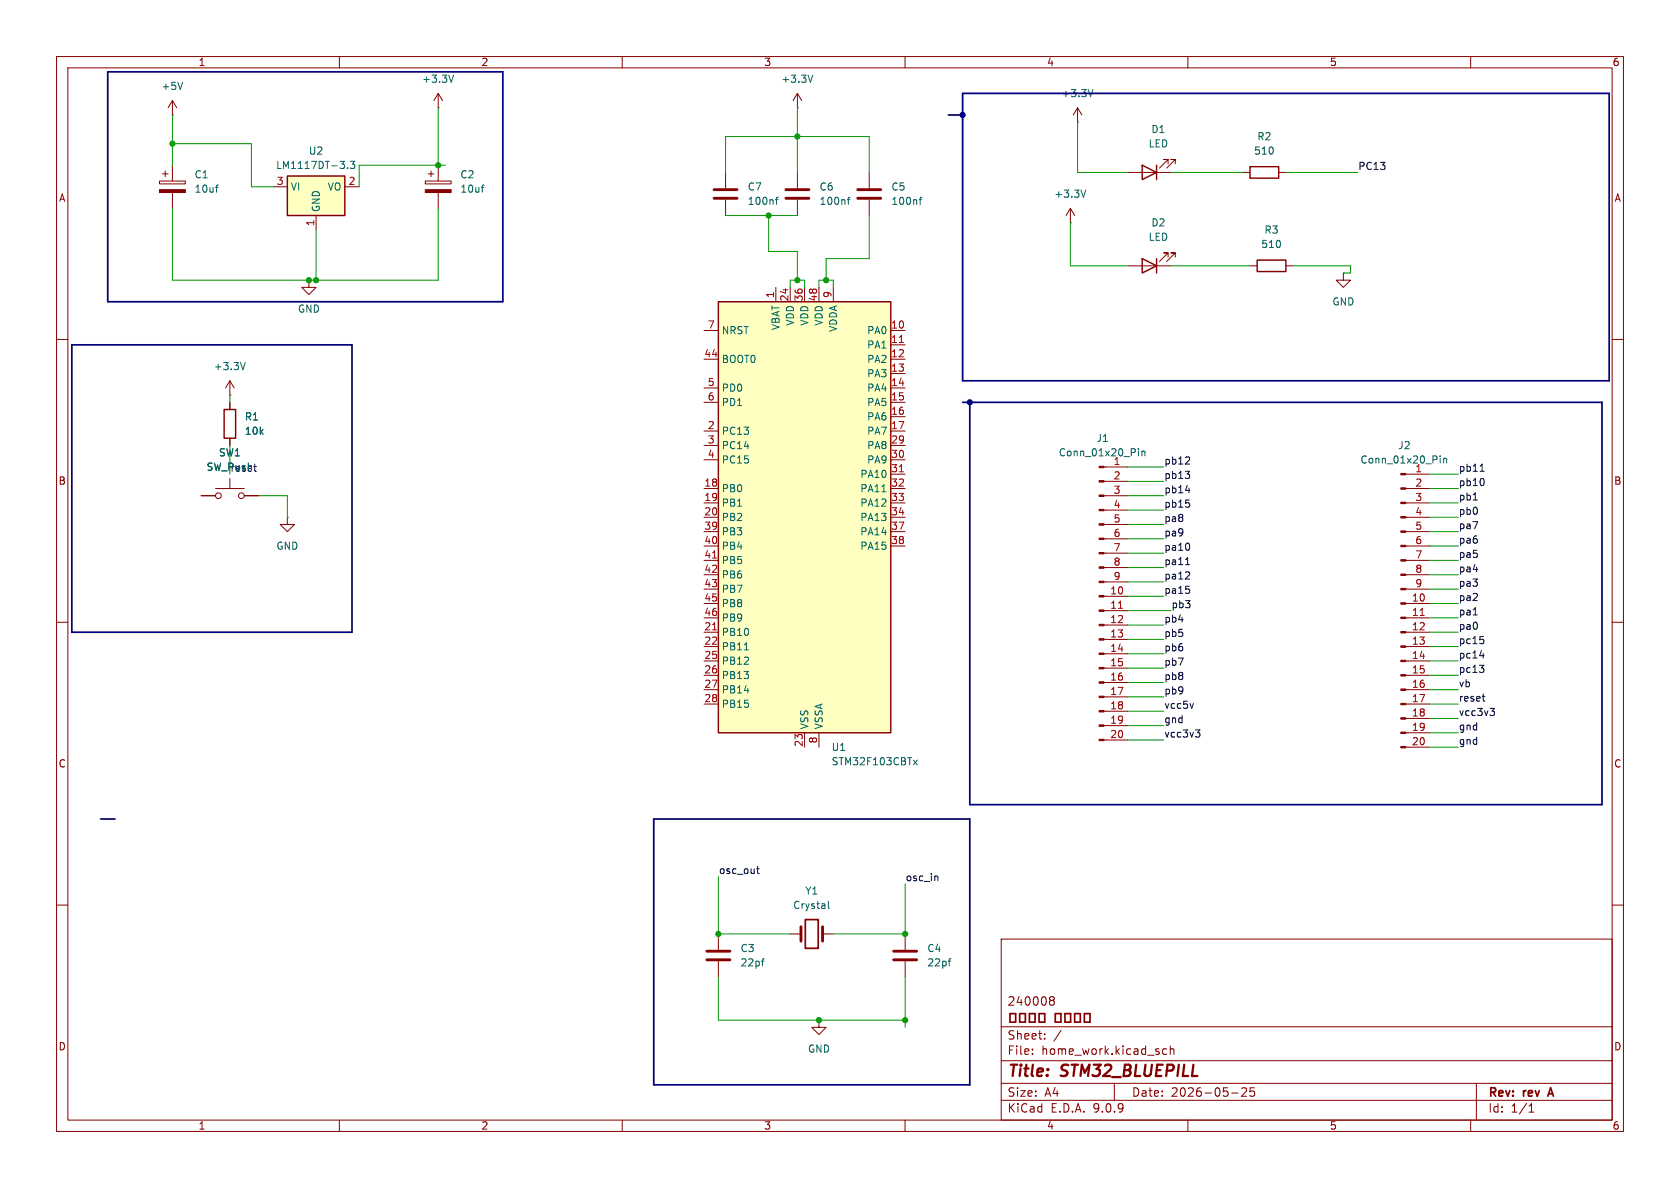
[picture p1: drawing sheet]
<svg xmlns="http://www.w3.org/2000/svg" width="297mm" height="210mm" viewBox="0 0 297 210" stroke-linecap="round" stroke-linejoin="round" font-family="sans-serif">
<g fill="none" stroke="#840000" stroke-width=".18">
<path d="M10 10h277v190h-277zM12 12h273v186h-273zM60 10v2M110 10v2M160 10v2M210 10v2M260 10v2M10 60h2M285 60h2M10 110h2M285 110h2M10 160h2"/>
<path d="M177 166h108v32h-108zM185.6 176.7l.2 .1M185.6 176.3l.2-.1 .4 .1 .2 .3-.3 .2M185.8 176.8h.3M185.8 176.8l-.2 .2M186.1 176.8l.3 .3-.1 .5-.2 .1-.5-.1M285 160h2M60 198v2M110 198v2M160 198v2M177 194.5h108M177 191.5h108"/>
<path d="M177 187.5h108M177 181.5h108M182.5 186.3v.1M182.5 185.5v.1M184.7 183.6v.1M184.7 182.8v.1M187.6 182.1l-1.3 2M197 191.5v3M206.2 185.5l-.4-.1-.3 .3v.4l.2 .2h.5M206.9 185.5l.2-.1 .4 .1v.9M206.9 184.9v1.5M210 198v2"/>
<path d="M217.7 193.2h1.2M219.5 192.4l.6-.1 .2 .1 .1 .3-.9 1.1h.9M221.7 192.3h-.7v.7l.2-.1h.5l.1 .3-.1 .5-.2 .1-.5-.1M260 198v2M261 191.5v6.5M270.3 196.6h.9M270.3 195.5l.4-.4v1.5"/>
</g>
<path d="M178.6 179.2h1v1.5h-1zM180.3 179.2h1v1.5h-1zM182 179.2h1v1.5h-1zM183.7 179.2h1v1.5h-1zM186.6 179.2h1v1.5h-1zM188.3 179.2h1v1.5h-1zM190 179.2h1v1.5h-1zM191.7 179.2h1v1.5h-1zM273.8 193.4h.7M274.1 192.3l-.5 1.5" fill="none" stroke="#840000" stroke-width=".3"/>
<path d="M50.8 31.1h10.2v7h-10.2z" fill="#ffffc2"/>
<path d="M50.8 31.1h10.2v7h-10.2zM201.9 29.2l2.6 1.3-2.6 1.3zM204.5 29.2v2.6M221 29.5h5.1v2h-5.1zM201.9 45.7l2.6 1.3-2.6 1.3zM204.5 45.7v2.6M222.2 46h5.1v2h-5.1zM39.6 72.4h2.1v5.1h-2.1z" fill="none" stroke="#840000" stroke-width=".25"/>
<g fill="none" stroke="#840000" stroke-width=".18">
<path d="M77.5 19.1h.1M77.5 16.5v2.6M77.5 16.5l-.8 1.3M77.5 16.5l.7 1.3M141 19.1h.1M141 16.5l-.8 1.3M141 16.5l.7 1.3M141 16.5v2.6M190.5 19.1l-.8 1.2M190.5 19.1l.8 1.2M190.5 19.1v2.5M28.2 32h4.6v.5h-4.6z"/>
<path d="M28.7 30.7h1M29.2 30.2v1M30.5 29.2v2.8M30.5 34v2.8M48.3 33h2.5M55.9 38.1v2.5M61 33h2.5M75.2 32h4.6v.5h-4.6zM75.7 30.7h1M76.2 30.2v1M77.5 29.2v2.8M77.5 34v2.8"/>
<path d="M128.3 30.5v2.8M128.3 35.3v2.8M141 30.5v2.8M141 35.3v2.8M153.7 30.5v2.8M153.7 35.3v2.8M189.2 39.4h.1M189.2 36.8l-.7 1.3M189.2 36.8l.8 1.3M189.2 36.8v2.6M190.5 21.6h.1M199.4 30.5h7.6"/>
<path d="M206.5 29v-.8h-.8h.8l-1.5 1.5M207.8 29v-.8h-.8h.8l-1.6 1.5M219.7 30.5h1.3M226.1 30.5h1.2M54.6 49.5v1.3h1.3l-1.3 1.3-1.3-1.3h1.3M54.6 49.5h.1M199.4 47h7.6M206.5 45.5v-.8h-.8h.8l-1.5 1.5M207.8 45.5v-.8h-.8h.8l-1.6 1.5M221 47h1.2M227.3 47h1.3M237.5 48.3v1.2h1.3l-1.3 1.3-1.3-1.3h1.3"/>
<path d="M237.5 48.3h.1M40.6 69.9h.1M40.6 67.3v2.6M40.6 71.1v1.3M40.6 77.5v1.2M40.6 67.3l-.7 1.3M40.6 67.3l.8 1.3M35.6 87.6h2.5M38.1 86.4h5.1M40.6 84.6v1.8M43.2 87.6h2.5M50.8 91.4v1.3h1.3l-1.3 1.3-1.3-1.3h1.3"/>
<path d="M50.8 91.4h.1M195.2 82.6h4.2M195.2 85.1h4.2M195.2 87.6h4.2M195.2 90.2h4.2M195.2 92.7h4.2M195.2 95.3h4.2M195.2 97.8h4.2M248.5 83.8h4.2M248.5 86.4h4.2M248.5 88.9h4.2M248.5 91.4h4.2"/>
<path d="M248.5 94h4.2M248.5 96.5h4.2M248.5 99.1h4.2M195.2 100.3h4.2M195.2 102.9h4.2M195.2 105.4h4.2M195.2 108h4.2M195.2 110.5h4.2M195.2 113h4.2M195.2 115.6h4.2M195.2 118.1h4.2M248.5 101.6h4.2"/>
<path d="M248.5 104.1h4.2M248.5 106.7h4.2M248.5 109.2h4.2M248.5 111.8h4.2M248.5 114.3h4.2M248.5 116.8h4.2M248.5 119.4h4.2M195.2 120.7h4.2M195.2 123.2h4.2M195.2 125.7h4.2M195.2 128.3h4.2M195.2 130.8h4.2"/>
<path d="M248.5 121.9h4.2M248.5 124.5h4.2M248.5 127h4.2M248.5 129.5h4.2M248.5 132.1h4.2M127 165.1v2.8M127 169.9v2.8M139.7 165.1h1.9M145.4 165.1h1.9M160 165.1v2.8M160 169.9v2.8M144.8 180.3v1.3h1.2l-1.2 1.3-1.3-1.3h1.3"/>
<path d="M144.8 180.3h.1"/>
<circle cx="38.6" cy="87.6" r=".51"/>
<circle cx="42.7" cy="87.6" r=".51"/>
</g>
<g fill="none" stroke="#006464" stroke-width=".18">
<path d="M80.2 13.3l-.4 1.2M143.7 13.3l-.4 1.2M193.2 15.8l-.4 1.3M38.1 33.1h.5M38.6 32.7l-.3 .1M61.4 29.7v.1M61.9 28.5h.8l-.4 .5 .4 .1v.6l-.2 .1-.6-.1M85.1 33.1h.5M85.6 32.7l-.3 .1M137.1 35.3h.5M137.6 34.9l-.3 .2v1M149.8 35.3h.5"/>
<path d="M150.3 34.9l-.3 .2v1M162.5 35.3h.5M163 34.9l-.3 .2v1M192 33.6l-.5 1.3M43.4 64.1l-.5 1.2M201.3 79.3v.1M201.3 79.7v.9M201.9 79.7v.9M201.9 79.9l.2-.2 .3 .1v.8M254.6 80.6v.1M254.6 81v.9M255.2 81v.9"/>
<path d="M255.2 81.1l.2-.1 .3 .1 .1 .8M146.4 159.3v1.1l.2 .2M134.6 169.9h.5M135.1 169.5h-.2M167.6 169.9h.5M168.1 169.5h-.2"/>
</g>
<g fill="#840000" stroke="#840000" stroke-width=".18">
<path d="M194.3 82.4h.9v.3h-.9z"/>
<path d="M194.3 85h.9v.2h-.9z"/>
<path d="M194.3 87.5h.9v.3h-.9z"/>
<path d="M194.3 90h.9v.3h-.9z"/>
<path d="M194.3 92.6h.9v.2h-.9z"/>
<path d="M194.3 95.1h.9v.3h-.9z"/>
<path d="M194.3 97.7h.9v.2h-.9z"/>
<path d="M194.3 100.2h.9v.3h-.9z"/>
<path d="M194.3 102.7h.9v.3h-.9z"/>
<path d="M194.3 105.3h.9v.2h-.9z"/>
<path d="M194.3 107.8h.9v.3h-.9z"/>
<path d="M194.3 110.4h.9v.2h-.9z"/>
<path d="M194.3 112.9h.9v.3h-.9z"/>
<path d="M194.3 115.4h.9v.3h-.9z"/>
<path d="M194.3 118h.9v.2h-.9z"/>
<path d="M194.3 120.5h.9v.3h-.9z"/>
<path d="M194.3 123.1h.9v.2h-.9z"/>
<path d="M194.3 125.6h.9v.3h-.9z"/>
<path d="M194.3 128.1h.9v.3h-.9z"/>
<path d="M194.3 130.7h.9v.2h-.9z"/>
<path d="M247.6 83.7h.9v.2h-.9z"/>
<path d="M247.6 86.2h.9v.3h-.9z"/>
<path d="M247.6 88.8h.9v.2h-.9z"/>
<path d="M247.6 91.3h.9v.3h-.9z"/>
<path d="M247.6 93.9h.9v.2h-.9z"/>
<path d="M247.6 96.4h.9v.2h-.9z"/>
<path d="M247.6 98.9h.9v.3h-.9z"/>
<path d="M247.6 101.5h.9v.2h-.9z"/>
<path d="M247.6 104h.9v.3h-.9z"/>
<path d="M247.6 106.6h.9v.2h-.9z"/>
<path d="M247.6 109.1h.9v.2h-.9z"/>
<path d="M247.6 111.6h.9v.3h-.9z"/>
<path d="M247.6 114.2h.9v.2h-.9z"/>
<path d="M247.6 116.7h.9v.3h-.9z"/>
<path d="M247.6 119.3h.9v.2h-.9z"/>
<path d="M247.6 121.8h.9v.2h-.9z"/>
<path d="M247.6 124.3h.9v.3h-.9z"/>
<path d="M247.6 126.9h.9v.2h-.9z"/>
<path d="M247.6 129.4h.9v.3h-.9z"/>
<path d="M247.6 132h.9v.2h-.9z"/>
<path d="M75.2 33.5h4.6v.5h-4.6z"/>
<path d="M28.2 33.5h4.6v.5h-4.6z"/>
</g>
<path d="M197.7 107.5h.8M251.1 108.8h.7" fill="none" stroke="#a90000" stroke-width=".18"/>
<path d="M126.2 33.5h4.1M126.2 35.1h4.1M138.9 33.5h4.1M138.9 35.1h4.1M151.6 33.5h4.1M151.6 35.1h4.1M125 168.1h4M125 169.7h4M141.6 163.8v2.6M145.4 163.8v2.6M158 168.1h4.1M158 169.7h4.1" fill="none" stroke="#840000" stroke-width=".51"/>
<path d="M142.4 162.6h2.3v5h-2.3z" fill="none" stroke="#840000" stroke-width=".3"/>
<path d="M127 53.3h30.5v76.2h-30.5z" fill="#ffffc2"/>
<path d="M127 53.3h30.5v76.2h-30.5z" fill="none" stroke="#840000" stroke-width=".25"/>
<g fill="none" stroke="#840000" stroke-width=".18">
<path d="M30.5 17.8l-.8 1.3M30.5 17.8l.7 1.3M30.5 17.8v2.5M30.5 20.3h.1M124.5 58.4h2.5M137.2 50.8v2.5M139.7 50.8v2.5M142.2 50.8v2.5M144.8 50.8v2.5M147.3 50.8v2.5M157.5 58.4h2.5M40.6 71.1v1.3"/>
<path d="M40.6 77.5v1.2M124.5 63.5h2.5M124.5 68.6h2.5M124.5 71.1h2.5M124.5 76.2h2.5M124.5 78.7h2.5M157.5 63.5h2.5M157.5 68.6h2.5M157.5 71.1h2.5M157.5 76.2h2.5M157.5 78.7h2.5M157.5 61h2.5"/>
<path d="M157.5 66h2.5M157.5 73.7h2.5M35.6 87.6h2.5M43.2 87.6h2.5M124.5 81.3h2.5M124.5 86.4h2.5M124.5 88.9h2.5M124.5 91.4h2.5M124.5 94h2.5M124.5 96.5h2.5M124.5 99.1h2.5M157.5 81.3h2.5"/>
<path d="M157.5 86.4h2.5M157.5 88.9h2.5M157.5 91.4h2.5M157.5 94h2.5M157.5 96.5h2.5M157.5 83.8h2.5M124.5 101.6h2.5M124.5 104.1h2.5M124.5 106.7h2.5M124.5 109.2h2.5M124.5 111.8h2.5M124.5 114.3h2.5"/>
<path d="M124.5 116.8h2.5M124.5 119.4h2.5M124.5 121.9h2.5M124.5 124.5h2.5M142.2 129.5v2.6M144.8 129.5v2.6"/>
</g>
<path d="M159 60.5h.7M126 98.6h.7M159 83.4h.7M126 111.3h.7" fill="none" stroke="#a90000" stroke-width=".18"/>
<path d="M32.3 14.5l-.4 1.3M155.9 86.9h.7M131.6 114.9h.7M161.5 134.4l.7 .8M162.2 134.4l-.7 .8" fill="none" stroke="#006464" stroke-width=".18"/>
<g fill="none" stroke="#0f0f0f" stroke-width=".18">
<path d="M44.9 82.5h.4M45.1 83.2l.2 .1M209.5 83.3h.8l-.4 .5M209.6 99.8h.7M209.6 86.7h.8M209.6 88.4h.7M209.8 98.7l.2-.2v1.3M210.2 80.8l.1 .2v.3l-.8 .7h.8M210.2 83.9l.1 .1-.1 .5M210.2 88.9l.1 .2-.1 .5M210.2 96.1l.1 .4-.1 .7M260.5 88.4h.7"/>
<path d="M261.7 83.3h.7M261.9 82.2l.1-.2v1.3M262.3 84.7l.1 .4-.1 .6M209.6 103.6h.7M210.2 104.2l.1 .2-.1 .4M210.2 101.1l.1 .2v.3l-.8 .8h.8M260.5 108.7h.7M261.5 117.6h.8l-.4 .5M261.6 115.9h.8M261.7 112.5h.6M262.1 113l.2 .2v.3l-.2 .3M262.1 118.1l.2 .2v.3l-.2 .3"/>
<path d="M211 124.4l-.3 .8M211.3 129h.8l-.4 .5 .4 .1v.5l-.2 .2h-.4M262 123.1h.5M262.3 123.9h.2M263.4 125.2h.8l-.4 .5 .3 .1 .1 .4-.2 .3h-.4M133.8 153.6h.4M133.9 153.2v1l.3 .2M165.6 154.9l.2 .1v.7"/>
</g>
<path d="M19 12.7h69.9v40.6h-69.9zM170.2 16.5h114.3v50.8h-114.3zM167.6 20.3h2.6M12.7 61h49.5v50.8h-49.5zM170.2 71.1h113v71.1h-111.8v-71.1M17.8 144.8h2.5M115.6 144.8h55.8v47h-55.8z" fill="none" stroke="#000084" stroke-width=".3"/>
<g fill="none" stroke="#009600" stroke-width=".18">
<path d="M77.5 19.1v10.1M141 19.1v11.4M30.5 20.3v8.9M30.5 36.8v12.7h47v-12.7M30.5 25.4h13.9v7.6h3.9M78.7 29.2h-15.2v3.8M128.3 30.5v-6.4h25.4v6.4M128.3 38.1h12.7M135.9 38.1v6.4h5.1v5M153.7 38.1v7.6h-7.7v3.8M189.2 39.4v7.6h10.2M190.5 21.6v8.9h8.9"/>
<path d="M207 30.5h12.7M227.3 30.5h12.7M55.9 40.6v8.9M139.7 50.8v-1.3h2.5v1.3M144.8 50.8v-1.3h2.5v1.3M207 47h14M228.6 47h10.2v1.3h-1.3M40.6 69.9v1.2M40.6 78.7v5.1M45.7 87.6h5.1v3.8M199.4 97.8h6.3M199.4 90.2h6.3"/>
<path d="M199.4 92.7h6.3M199.4 95.3h6.3M199.4 87.6h6.3M199.4 85.1h6.3M199.4 82.6h6.3M252.7 83.8h5.1M252.7 91.4h5.1M252.7 86.4h5.1M252.7 99.1h5.1M252.7 94h5.1M252.7 88.9h5.1M252.7 96.5h5.1"/>
<path d="M199.4 100.3h6.3M199.4 102.9h6.3M199.4 110.5h6.3M199.4 118.1h6.3M199.4 113h6.3M199.4 115.6h6.3M199.4 108h7.6M199.4 105.4h6.3M252.7 114.3h5.1M252.7 119.4h5.1M252.7 106.7h5.1M252.7 104.1h5.1"/>
<path d="M252.7 116.8h5.1M252.7 101.6h5.1M252.7 109.2h5.1M252.7 111.8h5.1M199.4 128.3h6.3M199.4 130.8h6.3M199.4 125.7h6.3M199.4 123.2h6.3M199.4 120.7h6.3M252.7 132.1h5.1M252.7 124.5h5.1M252.7 121.9h5.1"/>
<path d="M252.7 129.5h5.1M252.7 127h5.1M127 154.9v10.2h12.7M160 156.2v8.9h-12.7M127 172.7v7.6h33M160 172.7v8.9"/>
</g>
<g fill="#009600" stroke="#009600" stroke-width=".18">
<circle cx="160" cy="180.3" r=".46"/>
<circle cx="144.8" cy="180.3" r=".46"/>
<circle cx="160" cy="165.1" r=".46"/>
<circle cx="127" cy="165.1" r=".46"/>
<circle cx="141" cy="24.1" r=".46"/>
<circle cx="55.9" cy="49.5" r=".46"/>
<circle cx="54.6" cy="49.5" r=".46"/>
<circle cx="30.5" cy="25.4" r=".46"/>
<circle cx="77.5" cy="29.2" r=".46"/>
<circle cx="135.9" cy="38.1" r=".46"/>
<circle cx="141" cy="49.5" r=".46"/>
<circle cx="146" cy="49.5" r=".46"/>
</g>
<g fill="#000084" stroke="#000084" stroke-width=".18">
<circle cx="171.4" cy="71.1" r=".46"/>
<circle cx="170.2" cy="20.3" r=".46"/>
</g>
<g font-size="2.8" fill="#840000">
<text x="178" y="190.9">Title:</text>
<text x="187.7" y="190.9">STM32_BLUEPILL</text>
</g>
<g font-size="2.1" fill="#840000">
<text x="178" y="178">240008</text>
<text x="178" y="184">Sheet:</text>
<text x="178" y="186.7">File:</text>
<text x="184.1" y="186.7">home_work.kicad_sch</text>
<text x="178" y="196.9">KiCad</text>
<text x="178" y="194.1">Size:</text>
<text x="184.7" y="194.1">A4</text>
<text x="185.7" y="196.9">E.D.A.</text>
<text x="193.3" y="196.9">9.0.9</text>
<text x="200" y="194.1">Date:</text>
<text x="207" y="194.1">2026-05-25</text>
<text x="263" y="194.3">Rev:</text>
<text x="263" y="196.9">Id:</text>
<text x="267.1" y="196.9">1/1</text>
<text x="269.4" y="194.3">rev</text>
<text x="274.5" y="194.3">A</text>
</g>
<g font-size="1.8" fill="#840000">
<text x="35" y="11.9">1</text>
<text x="85" y="11.9">2</text>
<text x="135" y="11.9">3</text>
<text x="185" y="11.9">4</text>
<text x="235" y="11.9">5</text>
<text x="285" y="11.9">6</text>
<text x="10.3" y="35.9">A</text>
<text x="285.3" y="35.9">A</text>
<text x="10.3" y="85.9">B</text>
<text x="285.3" y="85.9">B</text>
<text x="10.3" y="135.9">C</text>
<text x="285.3" y="135.9">C</text>
<text x="10.3" y="185.9">D</text>
<text x="285.3" y="185.9">D</text>
<text x="35" y="199.9">1</text>
<text x="85" y="199.9">2</text>
<text x="135" y="199.9">3</text>
<text x="185" y="199.9">4</text>
<text x="235" y="199.9">5</text>
<text x="285" y="199.9">6</text>
</g>
<g font-size="1.8" fill="#006464">
<text x="28.4" y="16.1">+5V</text>
<text x="74.5" y="14.8">+3.3V</text>
<text x="138" y="14.8">+3.3V</text>
<text x="187.6" y="17.4">+3.3V</text>
<text x="203.4" y="23.7">D1</text>
<text x="54.5" y="27.5">U2</text>
<text x="203" y="26.3">LED</text>
<text x="221.6" y="27.5">510</text>
<text x="222.2" y="25">R2</text>
<text x="34.3" y="31.7">C1</text>
<text x="34.3" y="34.3">10uf</text>
<text x="48.7" y="30.1">LM1117DT-3.3</text>
<text x="51.3" y="33.9">VI</text>
<text x="57.8" y="33.9">VO</text>
<text x="81.3" y="31.7">C2</text>
<text x="81.3" y="34.3">10uf</text>
<text x="132.1" y="33.9">C7</text>
<text x="144.8" y="33.9">C6</text>
<text x="157.5" y="33.9">C5</text>
<text x="186.3" y="35.2">+3.3V</text>
<text x="56.7" y="37.6" transform="rotate(-90 56.7 37.6)">GND</text>
<text x="132.1" y="36.4">100nf</text>
<text x="144.8" y="36.4">100nf</text>
<text x="157.5" y="36.4">100nf</text>
<text x="203.4" y="40.2">D2</text>
<text x="223.4" y="41.5">R3</text>
<text x="203" y="42.8">LED</text>
<text x="222.9" y="44">510</text>
<text x="52.6" y="55.5">GND</text>
<text x="127.5" y="59.3">NRST</text>
<text x="138" y="58.5" transform="rotate(-90 138 58.5)">VBAT</text>
<text x="140.6" y="57.7" transform="rotate(-90 140.6 57.7)">VDD</text>
<text x="143.1" y="57.7" transform="rotate(-90 143.1 57.7)">VDD</text>
<text x="145.6" y="57.7" transform="rotate(-90 145.6 57.7)">VDD</text>
<text x="148.2" y="58.8" transform="rotate(-90 148.2 58.8)">VDDA</text>
<text x="153.2" y="59.3">PA0</text>
<text x="235.5" y="54.2">GND</text>
<text x="37.7" y="65.6">+3.3V</text>
<text x="127.5" y="64.4">BOOT0</text>
<text x="153.2" y="61.8">PA1</text>
<text x="153.2" y="64.4">PA2</text>
<text x="127.5" y="69.4">PD0</text>
<text x="127.5" y="72">PD1</text>
<text x="153.2" y="66.9">PA3</text>
<text x="153.2" y="69.4">PA4</text>
<text x="153.2" y="72">PA5</text>
<text x="43.2" y="74.5">R1</text>
<text x="43.2" y="77.1">10k</text>
<text x="127.5" y="77.1">PC13</text>
<text x="153.2" y="74.5">PA6</text>
<text x="153.2" y="77.1">PA7</text>
<text x="36.4" y="83.4">SW_Push</text>
<text x="38.6" y="80.9">SW1</text>
<text x="40.6" y="83.5">reset</text>
<text x="127.5" y="79.6">PC14</text>
<text x="127.5" y="82.1">PC15</text>
<text x="153.2" y="79.6">PA8</text>
<text x="153.2" y="82.1">PA9</text>
<text x="187.1" y="80.9">Conn_01x20_Pin</text>
<text x="193.8" y="78.3">J1</text>
<text x="196.8" y="82.3">1</text>
<text x="240.4" y="82.1">Conn_01x20_Pin</text>
<text x="247.1" y="79.6">J2</text>
<text x="250.1" y="83.6">1</text>
<text x="127.5" y="87.2">PB0</text>
<text x="127.5" y="89.8">PB1</text>
<text x="152" y="84.7">PA10</text>
<text x="152" y="87.2">PA11</text>
<text x="152" y="89.8">PA12</text>
<text x="127.5" y="92.3">PB2</text>
<text x="127.5" y="94.8">PB3</text>
<text x="152" y="92.3">PA13</text>
<text x="152" y="94.8">PA14</text>
<text x="48.8" y="97.4">GND</text>
<text x="127.5" y="97.4">PB4</text>
<text x="127.5" y="99.9">PB5</text>
<text x="152" y="97.4">PA15</text>
<text x="127.5" y="102.5">PB6</text>
<text x="127.5" y="105">PB7</text>
<text x="127.5" y="107.5">PB8</text>
<text x="127.5" y="110.1">PB9</text>
<text x="127.5" y="112.6">PB10</text>
<text x="127.5" y="115.2">PB11</text>
<text x="127.5" y="117.7">PB12</text>
<text x="127.5" y="120.2">PB13</text>
<text x="127.5" y="122.8">PB14</text>
<text x="127.5" y="125.3">PB15</text>
<text x="143.1" y="129" transform="rotate(-90 143.1 129)">VSS</text>
<text x="145.6" y="129" transform="rotate(-90 145.6 129)">VSSA</text>
<text x="146.9" y="135.5">STM32F103CBTx</text>
<text x="146.9" y="132.9">U1</text>
<text x="140.1" y="160.9">Crystal</text>
<text x="142.3" y="158.3">Y1</text>
<text x="130.8" y="168.5">C3</text>
<text x="130.8" y="171">22pf</text>
<text x="163.8" y="168.5">C4</text>
<text x="163.8" y="171">22pf</text>
<text x="142.7" y="186.3">GND</text>
</g>
<g font-size="1.8" fill="#a90000">
<text x="48.8" y="32.8">3</text>
<text x="61.5" y="32.8">2</text>
<text x="55.6" y="40.1" transform="rotate(-90 55.6 40.1)">1</text>
<text x="136.9" y="52.8" transform="rotate(-90 136.9 52.8)">1</text>
<text x="139.4" y="53.4" transform="rotate(-90 139.4 53.4)">24</text>
<text x="142" y="53.4" transform="rotate(-90 142 53.4)">36</text>
<text x="144.5" y="53.4" transform="rotate(-90 144.5 53.4)">48</text>
<text x="147.1" y="52.8" transform="rotate(-90 147.1 52.8)">9</text>
<text x="125" y="58.2">7</text>
<text x="157.4" y="58.2">10</text>
<text x="124.4" y="63.2">44</text>
<text x="157.4" y="60.7">11</text>
<text x="157.4" y="63.2">12</text>
<text x="157.4" y="65.8">13</text>
<text x="125" y="68.3">5</text>
<text x="125" y="70.9">6</text>
<text x="157.4" y="68.3">14</text>
<text x="157.4" y="70.9">15</text>
<text x="125" y="75.9">2</text>
<text x="157.4" y="73.4">16</text>
<text x="157.4" y="75.9">17</text>
<text x="125" y="78.5">3</text>
<text x="125" y="81">4</text>
<text x="157.4" y="78.5">29</text>
<text x="157.4" y="81">30</text>
<text x="157.4" y="83.6">31</text>
<text x="124.4" y="86.1">18</text>
<text x="124.4" y="88.6">19</text>
<text x="157.4" y="86.1">32</text>
<text x="157.4" y="88.6">33</text>
<text x="196.8" y="84.8">2</text>
<text x="196.8" y="87.4">3</text>
<text x="196.8" y="89.9">4</text>
<text x="250.1" y="86.1">2</text>
<text x="250.1" y="88.6">3</text>
<text x="124.4" y="91.2">20</text>
<text x="124.4" y="93.7">39</text>
<text x="157.4" y="91.2">34</text>
<text x="157.4" y="93.7">37</text>
<text x="196.8" y="92.5">5</text>
<text x="196.8" y="95">6</text>
<text x="250.1" y="91.2">4</text>
<text x="250.1" y="93.7">5</text>
<text x="124.4" y="96.3">40</text>
<text x="124.4" y="98.8">41</text>
<text x="124.4" y="101.3">42</text>
<text x="157.4" y="96.3">38</text>
<text x="196.8" y="97.5">7</text>
<text x="196.8" y="100.1">8</text>
<text x="250.1" y="96.3">6</text>
<text x="250.1" y="98.8">7</text>
<text x="250.1" y="101.3">8</text>
<text x="124.4" y="103.9">43</text>
<text x="124.4" y="106.4">45</text>
<text x="196.2" y="105.2">10</text>
<text x="196.2" y="107.7">11</text>
<text x="196.8" y="102.6">9</text>
<text x="249.5" y="106.4">10</text>
<text x="250.1" y="103.9">9</text>
<text x="124.4" y="109">46</text>
<text x="124.4" y="111.5">21</text>
<text x="196.2" y="110.2">12</text>
<text x="196.2" y="112.8">13</text>
<text x="249.5" y="109">11</text>
<text x="249.5" y="111.5">12</text>
<text x="124.4" y="114">22</text>
<text x="124.4" y="116.6">25</text>
<text x="124.4" y="119.1">26</text>
<text x="196.2" y="115.3">14</text>
<text x="196.2" y="117.9">15</text>
<text x="249.5" y="114">13</text>
<text x="249.5" y="116.6">14</text>
<text x="249.5" y="119.1">15</text>
<text x="124.4" y="121.7">27</text>
<text x="124.4" y="124.2">28</text>
<text x="196.2" y="120.4">16</text>
<text x="196.2" y="122.9">17</text>
<text x="196.2" y="125.5">18</text>
<text x="249.5" y="121.7">16</text>
<text x="249.5" y="124.2">17</text>
<text x="144.5" y="131.5" transform="rotate(-90 144.5 131.5)">8</text>
<text x="196.2" y="128">19</text>
<text x="196.2" y="130.6">20</text>
<text x="249.5" y="126.7">18</text>
<text x="249.5" y="129.3">19</text>
<text x="249.5" y="131.8">20</text>
<text x="142" y="132.1" transform="rotate(-90 142 132.1)">23</text>
</g>
<g font-size="1.8" fill="#0f0f0f">
<text x="240" y="30.1">PC13</text>
<text x="205.7" y="82.2">pb12</text>
<text x="257.8" y="83.5">pb11</text>
<text x="205.7" y="89.8">pb15</text>
<text x="205.7" y="87.3">pb14</text>
<text x="205.7" y="84.7">pb13</text>
<text x="257.8" y="86">pb10</text>
<text x="257.8" y="88.6">pb1</text>
<text x="205.7" y="94.9">pa9</text>
<text x="205.7" y="92.4">pa8</text>
<text x="257.8" y="93.6">pa7</text>
<text x="257.8" y="91.1">pb0</text>
<text x="205.7" y="97.4">pa10</text>
<text x="205.7" y="100">pa11</text>
<text x="257.8" y="96.2">pa6</text>
<text x="257.8" y="98.7">pa5</text>
<text x="257.8" y="101.3">pa4</text>
<text x="205.7" y="105.1">pa15</text>
<text x="205.7" y="102.5">pa12</text>
<text x="207" y="107.6">pb3</text>
<text x="257.8" y="103.8">pa3</text>
<text x="257.8" y="106.3">pa2</text>
<text x="205.7" y="112.7">pb5</text>
<text x="205.7" y="110.1">pb4</text>
<text x="257.8" y="108.9">pa1</text>
<text x="257.8" y="111.4">pa0</text>
<text x="257.8" y="114">pc15</text>
<text x="205.7" y="117.8">pb7</text>
<text x="205.7" y="115.2">pb6</text>
<text x="257.8" y="116.5">pc14</text>
<text x="257.8" y="119">pc13</text>
<text x="205.7" y="125.4">vcc5v</text>
<text x="205.7" y="122.8">pb9</text>
<text x="205.7" y="120.3">pb8</text>
<text x="257.8" y="121.6">vb</text>
<text x="257.8" y="124.1">reset</text>
<text x="205.7" y="130.5">vcc3v3</text>
<text x="205.7" y="127.9">gnd</text>
<text x="257.8" y="131.7">gnd</text>
<text x="257.8" y="129.2">gnd</text>
<text x="257.8" y="126.7">vcc3v3</text>
<text x="127" y="154.6">osc_out</text>
<text x="160" y="155.9">osc_in</text>
</g>
</svg>
